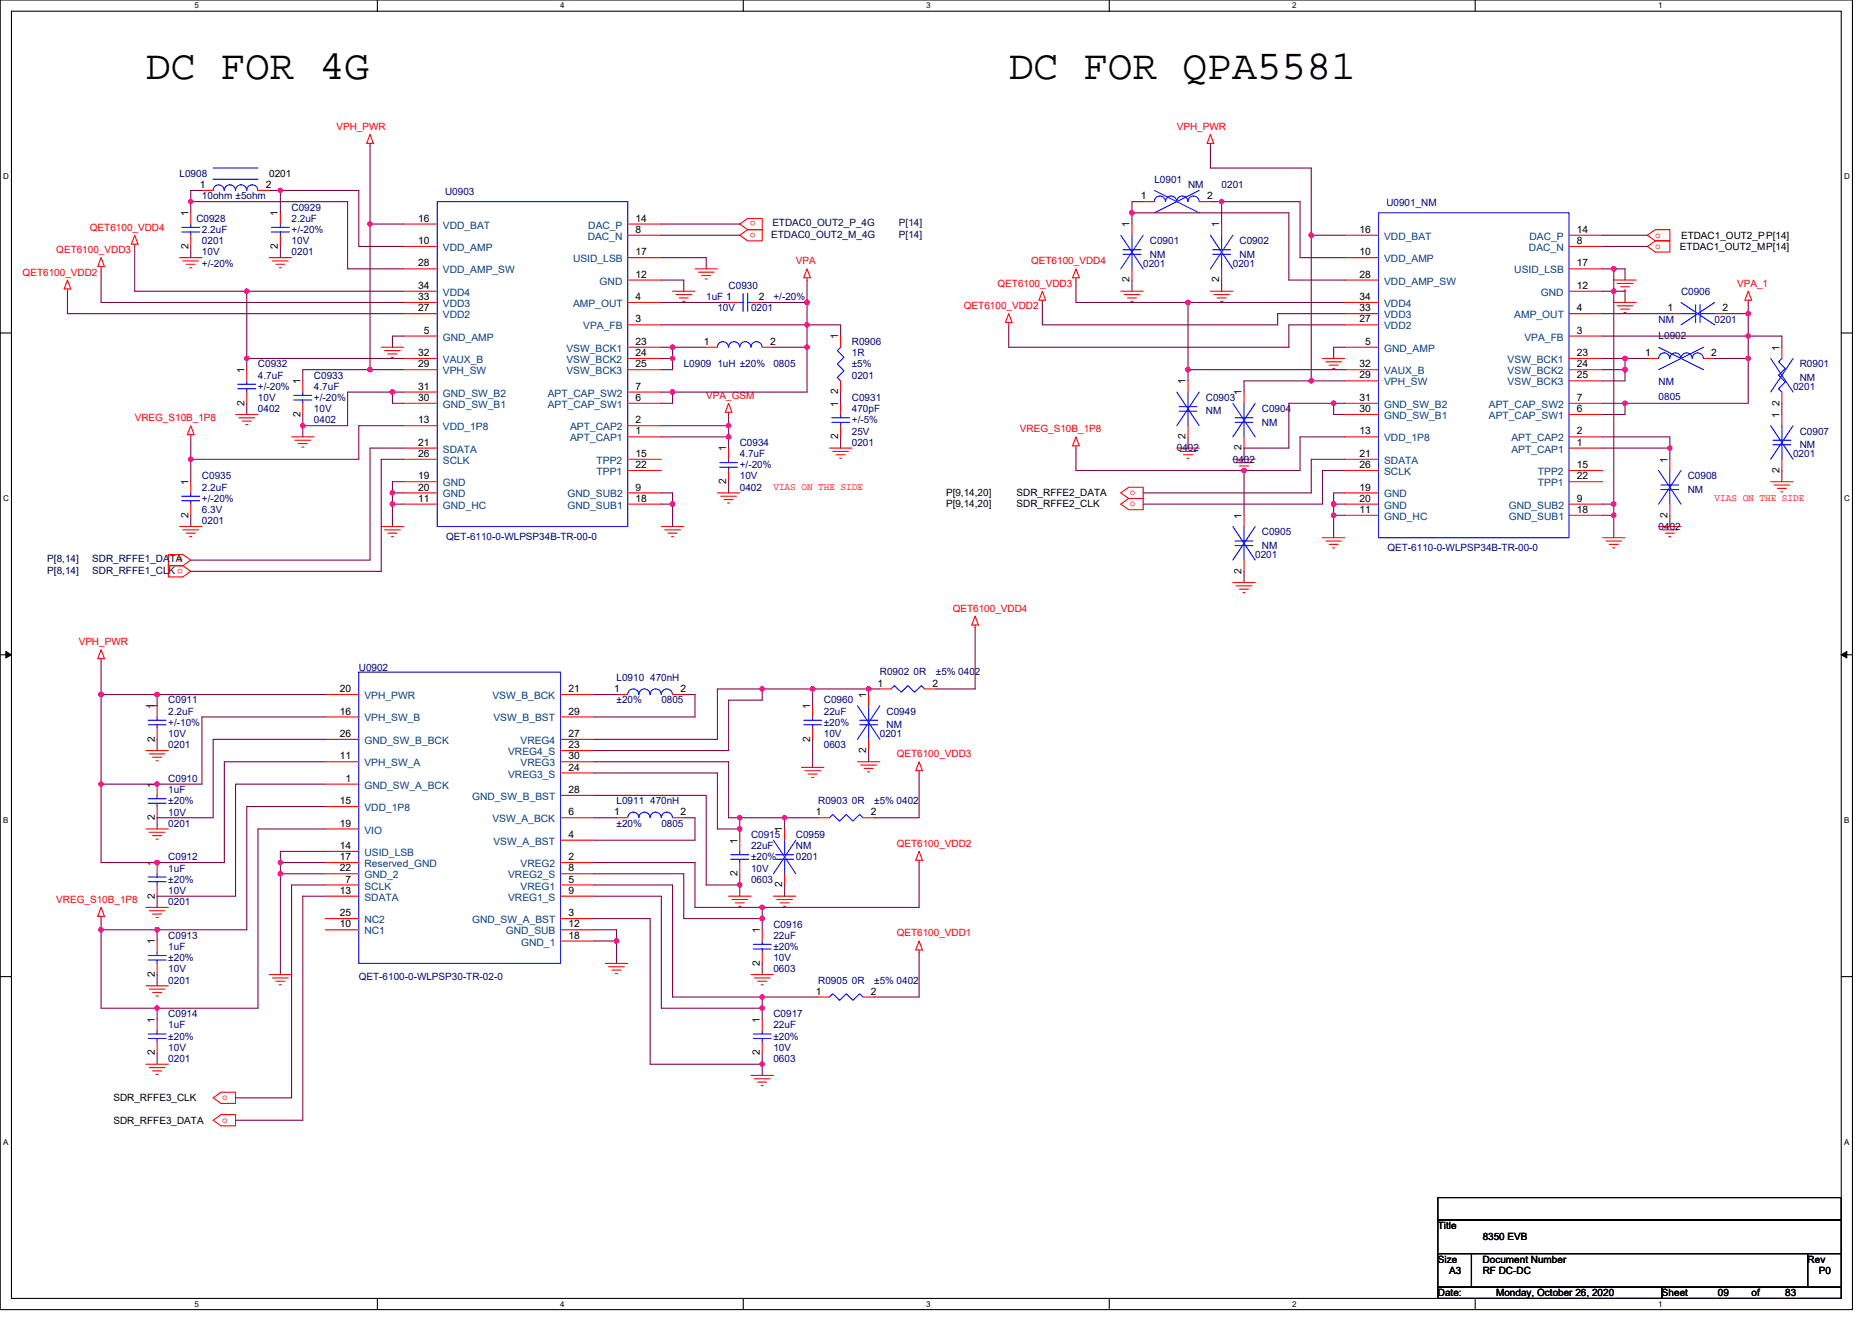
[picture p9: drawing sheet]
<svg xmlns="http://www.w3.org/2000/svg" width="297mm" height="210mm" viewBox="0 0 297 210" stroke-linecap="round" stroke-linejoin="round" font-family="sans-serif">
<path d="M0 0h293.9v207.9h-293.9zM1.8 1.8h290.4v204.3h-290.4z" fill="none" stroke="#000" stroke-width=".17"/>
<g fill="#fff">
<path d="M30.8 .2h.7v1.4h-.7z"/>
<path d="M30.8 206.3h.7v1.4h-.7z"/>
</g>
<path d="M59.9 0v1.8M59.9 206.1v1.8" fill="none" stroke="#000" stroke-width=".17"/>
<g fill="#fff">
<path d="M88.9 .2h.7v1.4h-.7z"/>
<path d="M88.9 206.3h.7v1.4h-.7z"/>
</g>
<path d="M117.9 0v1.8M117.9 206.1v1.8" fill="none" stroke="#000" stroke-width=".17"/>
<g fill="#fff">
<path d="M147 .2h.7v1.4h-.7z"/>
<path d="M147 206.3h.7v1.4h-.7z"/>
</g>
<path d="M176 0v1.8M176 206.1v1.8" fill="none" stroke="#000" stroke-width=".17"/>
<g fill="#fff">
<path d="M205 .2h.7v1.4h-.7z"/>
<path d="M205 206.3h.7v1.4h-.7z"/>
</g>
<path d="M234.1 0v1.8M234.1 206.1v1.8" fill="none" stroke="#000" stroke-width=".17"/>
<g fill="#fff">
<path d="M263.1 .2h.7v1.4h-.7z"/>
<path d="M263.1 206.3h.7v1.4h-.7z"/>
<path d="M.5 27.3h.9v1.4h-.9z"/>
<path d="M292.6 27.3h.9v1.4h-.9z"/>
<path d="M.5 78.4h.9v1.4h-.9z"/>
<path d="M292.6 78.4h.9v1.4h-.9z"/>
</g>
<path d="M0 52.9h1.8M292.2 52.9h1.7" fill="none" stroke="#000" stroke-width=".17"/>
<g fill="#fff">
<path d="M.5 129.5h.8v1.4h-.8z"/>
<path d="M292.6 129.5h.9v1.4h-.9z"/>
</g>
<path d="M0 103.9h1.8M292.2 103.9h1.7" fill="none" stroke="#000" stroke-width=".17"/>
<path d="M.9 103.4l.9 .5-.9 .5zM292.2 103.9l.8-.5v1z" fill="#000" stroke="#000" stroke-width=".16"/>
<g fill="#fff">
<path d="M.5 180.5h.8v1.4h-.8z"/>
<path d="M292.6 180.5h.9v1.4h-.9z"/>
</g>
<path d="M0 155h1.8M292.2 155h1.7M228.2 190.1h64v3.5h-64zM228.2 193.6h64v5.4h-64zM228.2 199h5.3v5.3h-5.3zM233.5 199h53.3v5.3h-53.3zM286.8 199h5.4v5.3h-5.4zM228.2 204.3h35.5v1.8h-35.5zM263.7 204.3h28.5v1.8h-28.5z" fill="none" stroke="#000" stroke-width=".17"/>
<g fill="none" stroke="#f00" stroke-width=".17">
<path d="M21.4 38.8v.3M21.4 37.3l.5 1.5h-1.1zM30.3 33.8v1.8M30.3 37.3v1.8M32 30.2h1.8M40.9 30.2h1.8M44.5 33.8v1.8M44.5 37.3v1.8M58.7 21.3l.5 1.5h-1zM58.7 22.8v.3M64 39.1h5.4M64 35.6h5.4"/>
<path d="M99.6 37.3h5.3M99.6 35.6h5.3M117.4 35.6l1.2-.9h2.3v1.7h-2.3zM117.4 37.3l1.2-.9h2.3v1.8h-2.3zM179.6 35.6v1.7M181.4 32h1.8M190.3 32h1.8M192.1 21.3l.5 1.5h-1.1zM192.1 22.8v.3M193.8 35.6v1.7M213.4 37.3h5.3M249 39.1h5.3"/>
<path d="M249 37.3h5.3M261.4 39.1l1.3-.9h2.3v1.8h-2.3zM261.4 37.3l1.3-.9h2.3v1.8h-2.3zM10.7 44.5l.5 1.4h-1zM10.7 45.9v.3M16 40.9l.6 1.4h-1.1zM16 42.3v.4M28.5 40.9h3.5M29 41.4h2.5M29.5 42h1.5M30.1 42.5h.3M39.2 58.7v1.8"/>
<path d="M42.7 40.9h3.6M43.2 41.4h2.5M43.8 42h1.4M44.3 42.5h.4M60.5 55.1h3.5M61 55.6h2.5M61.5 56.2h1.5M62.1 56.7h.3M64 53.3h5.4M64 58.7h5.4M64 56.9h5.4M64 42.7h5.4"/>
<path d="M64 49.8h5.4M64 48h5.4M64 46.2h5.4M99.6 48h5.3M99.6 51.6h5.3M99.6 55.1h5.3M99.6 56.9h5.3M99.6 58.7h5.3M99.6 40.9h5.3M99.6 44.4h5.3M106.7 46.2h3.6M107.2 46.8h2.5"/>
<path d="M107.8 47.3h1.4M108.3 47.8h.4M110.3 42.7h3.5M110.8 43.2h2.5M111.3 43.7h1.5M111.9 44.3h.3M112.1 55.1h1.7M115.6 48h1.8M119.2 48h1.7M120.9 55.1h1.8M128.1 42.7l.5 1.4h-1.1zM128.1 44.1v.4"/>
<path d="M133.4 53.3v1.8M160.1 49.8l.5 1.4h-1.1zM160.1 51.2v.4M165.4 46.2l.5 1.4h-1zM165.4 47.6v.4M170.7 42.7l.6 1.4h-1.1zM170.7 44.1v.4M177.8 46.2h3.6M178.4 46.8h2.5M178.9 47.3h1.4M179.4 47.8h.4M179.6 42.7v1.7"/>
<path d="M192.1 46.2h3.5M192.6 46.8h2.5M193.1 47.3h1.5M193.7 47.8h.3M193.8 42.7v1.7M209.8 56.9h3.6M210.4 57.4h2.5M210.9 58h1.4M211.5 58.5h.3M213.4 40.9h5.3M213.4 55.1h5.3M213.4 58.7h5.3"/>
<path d="M213.4 44.4h5.3M213.4 51.6h5.3M213.4 49.8h5.3M213.4 48h5.3M249 49.8h5.3M249 53.3h5.3M249 56.9h5.3M249 58.7h5.3M249 42.7h5.3M249 46.2h5.3M256.1 44.4h3.5M256.1 48h3.5"/>
<path d="M256.6 45h2.5M256.6 48.5h2.5M257.1 45.5h1.5M257.1 49.1h1.5M257.7 46.1h.3M257.7 49.6h.3M261.4 56.9h1.8M265 49.8h1.7M270.3 56.9h1.8M272.1 49.8h1.8M277.4 46.2l.5 1.4h-1zM277.4 47.6v.4"/>
<path d="M282.7 55.1v1.8M30.3 67.6l.5 1.4h-1.1zM30.3 69v.3M30.3 76.5v1.7M37.4 65.8h3.5M37.9 66.3h2.5M38.4 66.8h1.5M39 67.4h.3M39.2 62.2v1.8M46.3 69.3h3.5M46.8 69.9h2.5M47.3 70.4h1.5"/>
<path d="M47.9 71h.3M48 60.5v1.7M48 64v1.8M64 64h5.4M64 62.2h5.4M64 71.1h5.4M64 72.9h5.4M64 67.6h5.4M64 76.5h5.4M64 78.2h5.4M99.6 78.2h5.3M99.6 64h5.3"/>
<path d="M99.6 62.2h5.3M99.6 69.3h5.3M99.6 67.6h5.3M99.6 74.7h5.3M99.6 72.9h5.3M113.8 78.2h3.6M114.4 78.8h2.5M114.9 79.3h1.4M115.4 79.8h.4M115.6 64l.5 1.4h-1zM115.6 65.4v.4M115.6 71.1v1.8"/>
<path d="M115.6 74.7v1.8M131.6 71.1h3.6M132.1 71.6h2.5M132.7 72.2h1.4M133.2 72.7h.4M133.4 60.5v1.7M133.4 64v1.8M133.4 67.6v1.7M170.7 69.3l.6 1.5h-1.1zM170.7 70.8v.3M177.8 78.2l1.3-.9h2.3v1.8h-2.3zM186.7 71.1h3.6"/>
<path d="M187.3 71.6h2.5M187.8 72.2h1.4M188.3 72.7h.4M188.5 60.5v1.7M188.5 67.6v1.7M195.6 72.9h3.6M196.1 73.4h2.5M196.7 74h1.4M197.2 74.5h.4M197.4 62.2v1.8M197.4 69.3v1.8M213.4 60.5h5.3"/>
<path d="M213.4 65.8h5.3M213.4 64h5.3M213.4 72.9h5.3M213.4 74.7h5.3M213.4 69.3h5.3M213.4 78.2h5.3M249 60.5h5.3M249 65.8h5.3M249 64h5.3M249 71.1h5.3M249 69.3h5.3M249 76.5h5.3"/>
<path d="M249 74.7h5.3M265 72.9v1.8M281 76.5h3.5M281.5 77h2.5M282 77.5h1.5M282.6 78.1h.3M282.7 62.2v1.8M282.7 65.8v1.8M282.7 72.9v1.8M26.7 88h2.3l1.3 .9-1.3 .9h-2.3zM26.7 89.8h2.3l1.3 .9-1.3 .9h-2.3zM28.5 83.6h3.5"/>
<path d="M29 84.1h2.5M29.5 84.6h1.5M30.1 85.2h.3M30.3 80v1.8M60.5 83.6h3.5M61 84.1h2.5M61.5 84.6h1.5M62.1 85.2h.3M64 80h5.4M99.6 80h5.3M104.9 83.6h3.6M105.5 84.1h2.5"/>
<path d="M106 84.6h1.4M106.5 85.2h.4M154.7 97.8l.6 1.4h-1.1zM154.7 99.2v.4M177.8 80l1.3-.9h2.3v1.8h-2.3zM195.6 92.5h3.6M196.1 93h2.5M196.7 93.5h1.4M197.2 94.1h.4M197.4 81.8v1.8M197.4 88.9v1.8M209.8 85.3h3.6"/>
<path d="M210.4 85.9h2.5M210.9 86.4h1.4M211.5 87h.3M213.4 81.8h5.3M213.4 80h5.3M249 80h5.3M249 81.8h5.3M254.3 85.3h3.5M254.8 85.9h2.5M255.4 86.4h1.4M255.9 87h.3M263.2 83.6h3.5"/>
<path d="M263.7 84.1h2.5M264.2 84.6h1.5M264.8 85.2h.3M265 80v1.8M16 103.1l.6 1.4h-1.1zM16 104.5v.4M23.2 119.1h3.5M23.7 119.7h2.5M24.9 112v1.8M24.9 115.6v1.7M51.6 113.8h5.3M51.6 110.2h5.3"/>
<path d="M51.6 117.3h5.3M88.9 110.2h5.4M88.9 119.1h5.4M88.9 117.3h5.4M88.9 113.8h5.4M97.8 110.2h1.8M106.7 110.2h1.8M128.9 112v1.8M128.9 115.6v1.7M137.8 110.2v1.8M137.8 117.3v1.8M139.6 109.3h1.8"/>
<path d="M146.7 109.3h1.8M23.2 131.6h3.5M23.7 132.1h2.5M24.2 120.2h1.5M24.2 132.6h1.5M24.8 120.7h.3M24.8 133.2h.3M24.9 124.5v1.7M24.9 128v1.8M24.9 136.9v1.8M51.6 124.5h5.3M51.6 120.9h5.3"/>
<path d="M51.6 135.1h5.3M51.6 128h5.3M51.6 136.9h5.3M51.6 131.6h5.3M51.6 138.7h5.3M88.9 136.9h5.4M88.9 133.3h5.4M88.9 129.8h5.4M88.9 138.7h5.4M88.9 122.7h5.4M88.9 126.2h5.4M88.9 120.9h5.4"/>
<path d="M97.8 129.8h1.8M106.7 129.8h1.8M117.4 133.4v1.7M117.4 136.9v1.8M124.5 131.6v1.7M124.5 138.7v1.8M127.2 121.8h3.5M127.7 122.3h2.5M128.2 122.9h1.5M128.8 123.4h.3M129.8 129.8h1.8M136.1 120.9h3.5"/>
<path d="M136.6 121.4h2.5M136.9 129.8h1.8M137.1 122h1.5M137.7 122.5h.3M145.8 120.9l.6 1.4h-1.1zM145.8 122.3v.4M145.8 135.1l.6 1.4h-1.1zM145.8 136.5v.4M16 144l.6 1.4h-1.1zM16 145.4v.4M23.2 144h3.5M23.2 156.5h3.5"/>
<path d="M23.7 144.5h2.5M23.7 157h2.5M24.2 145.1h1.5M24.2 157.5h1.5M24.8 145.6h.3M24.8 158.1h.3M24.9 149.4v1.7M24.9 152.9v1.8M24.9 140.5v1.7M42.7 154.7h3.6M43.2 155.2h2.5M43.8 155.7h1.4"/>
<path d="M44.3 156.3h.4M51.6 140.5h5.3M51.6 147.6h5.3M51.6 142.2h5.3M51.6 145.8h5.3M88.9 145.8h5.4M88.9 140.5h5.4M88.9 142.2h5.4M88.9 147.6h5.4M88.9 149.4h5.4M96.1 152.9h3.5M96.6 153.4h2.5"/>
<path d="M97.1 154h1.4M97.7 154.5h.3M115.6 142.2h3.6M116.1 142.8h2.5M116.7 143.3h1.4M117.2 143.8h.4M119.2 154.7h3.5M119.7 155.2h2.5M120.2 155.7h1.5M120.8 156.3h.3M120.9 147.6v1.8M120.9 151.1v1.8"/>
<path d="M122.7 142.2h3.6M123.3 142.8h2.4M123.8 143.3h1.4M124.3 143.8h.4M129.8 158.2h1.8M136.9 158.2h1.8M145.8 149.4l.6 1.4h-1.1zM145.8 150.8v.3M23.2 168.9h3.5M23.7 169.4h2.5M24.2 170h1.5M24.8 170.5h.3"/>
<path d="M24.9 161.8v1.8M24.9 165.4v1.7M33.8 174.2l1.3-.8h2.3v1.7h-2.3zM33.8 177.8l1.3-.9h2.3v1.8h-2.3zM119.2 170.7h3.5M119.7 171.2h2.5M120.2 171.7h1.5M120.8 172.3h.3M120.9 161.8v1.8M120.9 165.4v1.7"/>
</g>
<g fill="none" stroke="#00f" stroke-width=".17">
<path d="M28.8 36.1h2.9M28.8 36.8h2.9M30.3 35.6v.5M30.3 36.8v.5M33.8 28.4h7.1M33.8 26.7h7.1M40.9 30.2a.89 .89 0 0 0-.9-.9 .89 .89 0 0 0-.9 .9 .89 .89 0 0 0-.9-.9 .89 .89 0 0 0-.8 .9 .89 .89 0 0 0-.9-.9 .89 .89 0 0 0-.9 .9 .88 .88 0 0 0-.9-.9 .88 .88 0 0 0-.9 .9M43.1 36.1h2.8M43.1 36.8h2.8M44.5 35.6v.5M44.5 36.8v.5M69.4 32h30.2v51.6h-30.2z"/>
<path d="M177.8 37.3l3.6 5.4M178.2 39.6h2.8M179.6 37.3v2.3M181.4 37.3l-3.6 5.4M183.2 32a.88 .88 0 0 1 .9-.9 .88 .88 0 0 1 .8 .9 .89 .89 0 0 1 .9-.9 .89 .89 0 0 1 .9 .9 .89 .89 0 0 1 .9-.9 .89 .89 0 0 1 .9 .9 .89 .89 0 0 1 .9-.9 .89 .89 0 0 1 .9 .9M183.2 30.2l7.1 3.6M190.3 30.2l-7.1 3.6M192.1 37.3l3.5 5.4M192.4 39.6h2.9M193.8 37.3v2.3M195.6 37.3l-3.5 5.4M218.7 33.8h30.3v51.5h-30.3z"/>
<path d="M117.4 48h.5M117.9 46.6v2.8M118.6 46.6v2.8M118.6 48h.6M119.1 55.1a.89 .89 0 0 0-.8-.9 .89 .89 0 0 0-.9 .9 .89 .89 0 0 0-.9-.9 .89 .89 0 0 0-.9 .9 .88 .88 0 0 0-.9-.9 .88 .88 0 0 0-.9 .9M120.9 55.1a.88 .88 0 0 0-.9-.9 .88 .88 0 0 0-.8 .9M133.4 55.1l-.5 .5 1 1.1-1 1.1 1 1-1 1.1 .5 .6M178.2 40.4h2.8M179.6 40.4v2.3M192.4 40.4h2.9M193.8 40.4v2.3M263.2 56.9a.88 .88 0 0 1 .9-.9 .88 .88 0 0 1 .8 .9 .89 .89 0 0 1 .9-.9 .89 .89 0 0 1 .9 .9 .89 .89 0 0 1 .9-.9 .89 .89 0 0 1 .9 .9"/>
<path d="M263.2 55.1l7.1 3.6M266.7 49.8h2.3M266.7 48l5.4 3.6M268.5 56.9a.88 .88 0 0 1 .9-.9 .88 .88 0 0 1 .9 .9M269 48.4v2.8M269.8 48.4v2.8M269.8 49.8h2.3M270.3 55.1l-7.1 3.6M272.1 48l-5.4 3.6M281 56.9l3.5 5.3M282.7 56.9l-.5 .5 1.1 1.1-1.1 1.1 1.1 1-1.1 1.1 .5 .5M284.5 56.9l-3.5 5.3"/>
<path d="M28.8 78.8h2.9M28.8 79.5h2.9M30.3 78.2v.6M30.3 79.5v.5M37.7 61h2.9M37.7 61.7h2.9M39.2 60.5v.5M39.2 61.7v.5M46.6 62.8h2.9M46.6 63.5h2.9M48 62.2v.6M48 63.5v.5"/>
<path d="M114.2 73.4h2.8M114.2 74.1h2.8M115.6 72.9v.5M115.6 74.1v.6M132 66.3h2.8M132 67h2.8M133.4 65.8v.5M133.4 67v.6M186.7 62.2l3.6 5.4M187.1 64.5h2.8M187.1 65.3h2.8M188.5 62.2v2.3"/>
<path d="M188.5 65.3v2.3M190.3 62.2l-3.6 5.4M195.6 64l3.6 5.3M196 66.3h2.8M196 67h2.8M197.4 64v2.3M197.4 67v2.3M199.2 64l-3.6 5.3M263.2 74.7l3.5 5.3M263.5 77h2.9M263.5 77.7h2.9M265 74.7v2.3"/>
<path d="M265 77.7v2.3M266.7 74.7l-3.5 5.3M281 67.6l3.5 5.3M281.3 69.9h2.9M281.3 70.6h2.9M282.7 67.6v2.3M282.7 70.6v2.3M284.5 67.6l-3.5 5.3M195.6 83.6l3.6 5.3M196 85.9h2.8M196 86.6h2.8M197.4 83.6v2.3"/>
<path d="M197.4 86.6v2.3M199.2 83.6l-3.6 5.3M23.5 114.3h2.8M23.5 115h2.8M24.9 113.8v.5M24.9 115v.6M56.9 106.7h32v46.2h-32zM99.6 110.2a.88 .88 0 0 1 .9-.9 .88 .88 0 0 1 .9 .9M101.4 110.2a.88 .88 0 0 1 .9-.9 .88 .88 0 0 1 .8 .9M103.2 110.2a.88 .88 0 0 1 .8-.9 .88 .88 0 0 1 .9 .9 .89 .89 0 0 1 .9-.9 .89 .89 0 0 1 .9 .9M127.5 114.3h2.9M127.5 115h2.9"/>
<path d="M128.9 113.8v.5M128.9 115v.6M136.1 112l3.5 5.3M136.4 114.3h2.9M136.4 115h2.9M137.8 112v2.3M137.8 115v2.3M139.6 112l-3.5 5.3M141.4 109.3l.5-.5 1.1 1.1 1.1-1.1 1 1.1 1.1-1.1 .5 .5M23.5 126.8h2.8M23.5 127.5h2.8M23.5 139.2h2.8"/>
<path d="M23.5 139.9h2.8M24.9 126.2v.6M24.9 127.5v.5M24.9 138.7v.5M24.9 139.9v.6M101.4 129.8a.88 .88 0 0 0-.9-.9 .88 .88 0 0 0-.9 .9M103.1 129.8a.88 .88 0 0 0-.8-.9 .88 .88 0 0 0-.9 .9M106.7 129.8a.89 .89 0 0 0-.9-.9 .89 .89 0 0 0-.9 .9 .88 .88 0 0 0-.9-.9 .88 .88 0 0 0-.8 .9M116 135.7h2.8M116 136.4h2.8M117.4 135.1v.6M117.4 136.4v.5"/>
<path d="M122.7 133.3l3.6 5.4M123.1 135.7h2.8M123.1 136.4h2.8M124.5 133.4v2.3M124.5 136.4v2.3M126.3 133.3l-3.6 5.4M131.6 129.8l.5-.5 1.1 1 1.1-1 1 1 1.1-1 .5 .5M23.5 151.7h2.8M23.5 152.4h2.8M24.9 151.1v.6M24.9 152.4v.5M119.5 149.9h2.9"/>
<path d="M119.5 150.6h2.9M120.9 149.4v.5M120.9 150.6v.5M131.6 158.2l.5-.5 1.1 1.1 1.1-1.1 1 1.1 1.1-1.1 .5 .5M23.5 164.1h2.8M23.5 164.8h2.8M24.9 163.6v.5M24.9 164.8v.6M119.5 164.1h2.9M119.5 164.8h2.9M120.9 163.6v.5M120.9 164.8v.6"/>
</g>
<g fill="none" stroke="#800040" stroke-width=".17">
<path d="M21.4 39.1v7.1h17.8M30.3 32v1.8M30.3 32h24.9v10.7h8.8M30.3 39.1v1.8M32 30.2h-1.7v1.8M42.7 30.2h1.8M44.5 30.2h12.4v8.9h7.1M44.5 30.2v3.6M44.5 39.1v1.8M58.7 23.1v12.5M58.7 35.6h5.3M58.7 35.6v23.1"/>
<path d="M104.9 35.6h12.5M104.9 37.3h12.5M179.6 33.8v1.8M179.6 33.8h24.9v10.6h8.9M181.4 32h-1.8v1.8M192.1 32h14.2v8.9h7.1M192.1 23.1v3.6h16v10.6M193.8 32v3.6M208.1 37.3h5.3M208.1 37.3v23.2M254.3 37.3h7.1M254.3 39.1h7.1"/>
<path d="M10.7 46.2v3.6h53.3M16 42.7v5.3h48M39.2 46.2h24.8M39.2 56.9h24.8M39.2 46.2v10.7M39.2 56.9v1.8M58.7 58.7h5.3M58.7 58.7h-10.7v1.8M64 53.3h-1.7v1.8M104.9 55.1h1.8M104.9 56.9h1.8M104.9 44.4h3.6v1.8"/>
<path d="M104.9 48h10.7M104.9 51.6h23.2M104.9 40.9h7.2v1.8M106.7 55.1v1.8M106.7 56.9v1.8h-1.8M106.7 55.1h5.4M120.9 48h7.2M122.7 55.1h5.4M128.1 51.6h5.3v1.7M128.1 44.5v3.5M128.1 48v3.6M128.1 51.6v3.5"/>
<path d="M128.1 55.1v7.1h-21.4M165.4 48v3.6h37.3v-1.8h10.7M170.7 44.5v3.5h17.8M179.6 44.4v1.8M188.5 48h24.9M188.5 48v10.7M188.5 58.7h24.9M188.5 58.7v1.8M193.8 44.4v1.8M213.4 51.6h-8.9v3.5h-44.4v-3.5M213.4 55.1h-1.8v1.8M254.3 42.7h1.8"/>
<path d="M254.3 46.2h1.8v33.8M254.3 49.8h10.7M254.3 56.9h3.5M254.3 58.7h3.5M254.3 53.3h23.1M256.1 42.7h1.7v1.7M256.1 42.7v3.5h1.7v1.8M257.8 56.9v1.8M257.8 58.7v1.8h-3.5M257.8 56.9h3.6M272.1 56.9h5.3M273.9 49.8h3.5"/>
<path d="M277.4 53.3h5.3v1.8M277.4 48v1.8M277.4 49.8v3.5M277.4 53.3v3.6M277.4 56.9v7.1h-19.6M30.3 69.3v3.6M30.3 72.9v3.6M39.2 64v1.8M48 65.8v1.8M48 67.6v1.7M62.3 62.2h1.7M62.3 78.2h1.7"/>
<path d="M62.3 62.2h-7.1v5.4h-7.2M62.3 62.2v1.8h1.7M62.3 78.2v1.8M64 67.6h-7.1v5.3h-26.6M64 71.1h-5.3v17.8h-28.4M64 72.9h-3.5v17.8h-30.2M64 76.5h-1.7v1.7M104.9 62.2h1.8M104.9 78.2h1.8v1.8M104.9 67.6h10.7M104.9 69.3h10.7M106.7 62.2v1.8h-1.8"/>
<path d="M115.6 65.8v1.8M115.6 67.6v1.7M115.6 69.3v1.8M115.6 76.5v1.7M133.4 69.3v1.8M133.4 62.2v1.8M170.7 71.1v3.6h26.7M188.5 69.3v1.8M197.4 74.7v7.1M208.1 60.5h5.3M208.1 60.5h-10.7v1.7M211.6 64h-7.1v7.1h-7.1v1.8"/>
<path d="M211.6 64v1.8h1.8M211.6 64h1.8M213.4 74.7h-3.6v5.3h-28.4M213.4 78.2h-1.8v1.8M213.4 69.3h-7.1v5.4h-8.9M213.4 72.9h-5.3v5.3h-26.7M254.3 69.3h10.7v1.8M254.3 71.1h10.7M254.3 64h3.5M257.8 64v1.8h-3.5M265 71.1v1.8M282.7 64v1.8"/>
<path d="M282.7 74.7v1.8M30.3 81.8v1.8M62.3 80h1.7M62.3 80v3.6M104.9 80h1.8M106.7 80v3.6M154.7 99.6v9.7h-6.2M197.4 90.7v1.8M211.6 80v1.8M211.6 81.8v3.5M211.6 80h1.8M211.6 81.8h1.8"/>
<path d="M254.3 80h1.8M254.3 81.8h1.8M256.1 81.8v3.5M256.1 80v1.8M265 81.8v1.8M16 110.2h8.9M16 104.9v5.3M16 110.2v14.3M24.9 110.2h26.7M24.9 110.2v1.8h-1.7M24.9 117.3v1.8M51.6 113.8h-19.6v10.7h-16"/>
<path d="M51.6 117.3h-17.8v12.5h-8.9v1.8M94.3 110.2h3.5M108.5 110.2h1.8v3.6h-16M120.9 109.3h-7.1v8h-19.5M128.9 109.3v2.7M128.9 109.3h8.9M128.9 117.3v4.5M128.9 109.3h-8v1.8h-5.3v8h-21.3M137.8 109.3v.9M137.8 119.1v1.8M137.8 109.3h1.8M44.5 136.9h7.1"/>
<path d="M44.5 138.7h7.1M44.5 136.9v1.8M44.5 138.7v16M51.6 120.9h-16v16h-19.6v-12.4M51.6 124.5h-14.2v17.7h-12.5v1.8M51.6 128h-12.4v19.6h-14.3M51.6 131.6h-10.7v28.4h-16M51.6 135.1h-7.1v1.8M94.3 122.7h19.5v8.9h3.6M94.3 138.7h14.2v7.1h12.4M94.3 120.9h21.3v8.9h1.8M94.3 136.9h16v7.1h10.6"/>
<path d="M94.3 129.8h3.5M94.3 126.2h17.8v14.3h5.3M108.5 129.8h1.8v3.5h-16M117.4 129.8v1.8M117.4 129.8h7.1M117.4 131.6v1.7M117.4 138.7v1.8M124.5 129.8v1.8M124.5 129.8h5.3M145.8 122.7v7.1h-7.1M145.8 136.9v7.1h-24.9M16 147.6h8.9"/>
<path d="M16 145.8v1.8M16 147.6v12.4h8.9M24.9 147.6v1.8M24.9 154.7v1.8M51.6 140.5h-5.3v33.7h-8.9M51.6 142.2h-3.6v35.6h-10.6M94.3 140.5h12.4v17.7h14.2M94.3 145.8h8.9v23.1h17.7M94.3 147.6h3.5v1.8M94.3 149.4h3.5M94.3 142.2h10.6v17.8h16M97.8 149.4v3.5"/>
<path d="M117.4 140.5v1.7M120.9 144v1.8M120.9 145.8v1.8M120.9 152.9v1.8M120.9 158.2v1.8M120.9 158.2h8.9M124.5 140.5v1.7M145.8 151.1v7.1h-7.1M24.9 160v1.8M24.9 167.1v1.8M120.9 160v1.8M120.9 167.1v1.8"/>
<path d="M120.9 168.9v1.8"/>
</g>
<g fill="#f0f" stroke="#f0f" stroke-width=".17">
<circle cx="193.8" cy="32" r=".35"/>
<circle cx="179.6" cy="33.8" r=".35"/>
<circle cx="208.1" cy="60.4" r=".35"/>
<circle cx="208.1" cy="37.3" r=".35"/>
<circle cx="256.1" cy="42.7" r=".35"/>
<circle cx="188.5" cy="58.7" r=".35"/>
<circle cx="188.5" cy="48" r=".35"/>
<circle cx="277.4" cy="56.9" r=".35"/>
<circle cx="277.4" cy="53.3" r=".35"/>
<circle cx="257.8" cy="56.9" r=".35"/>
<circle cx="257.8" cy="58.7" r=".35"/>
<circle cx="211.6" cy="64" r=".35"/>
<circle cx="257.8" cy="64" r=".35"/>
<circle cx="264.9" cy="71.1" r=".35"/>
<circle cx="197.4" cy="74.7" r=".35"/>
<circle cx="211.6" cy="80" r=".35"/>
<circle cx="211.6" cy="81.8" r=".35"/>
<circle cx="256.1" cy="81.8" r=".35"/>
<circle cx="44.5" cy="30.2" r=".35"/>
<circle cx="30.3" cy="32" r=".35"/>
<circle cx="58.7" cy="58.7" r=".35"/>
<circle cx="58.7" cy="35.5" r=".35"/>
<circle cx="39.1" cy="56.9" r=".35"/>
<circle cx="39.1" cy="46.2" r=".35"/>
<circle cx="128" cy="48" r=".35"/>
<circle cx="128" cy="55.1" r=".35"/>
<circle cx="128" cy="51.5" r=".35"/>
<circle cx="106.7" cy="55.1" r=".35"/>
<circle cx="106.7" cy="56.9" r=".35"/>
<circle cx="62.3" cy="62.2" r=".35"/>
<circle cx="106.7" cy="62.2" r=".35"/>
<circle cx="48" cy="67.6" r=".35"/>
<circle cx="115.6" cy="67.6" r=".35"/>
<circle cx="115.6" cy="69.3" r=".35"/>
<circle cx="30.3" cy="72.9" r=".35"/>
<circle cx="62.3" cy="80" r=".35"/>
<circle cx="62.3" cy="78.2" r=".35"/>
<circle cx="106.7" cy="80" r=".35"/>
<circle cx="16" cy="110.2" r=".35"/>
<circle cx="24.9" cy="110.2" r=".35"/>
<circle cx="120.9" cy="109.3" r=".35"/>
<circle cx="16" cy="124.4" r=".35"/>
<circle cx="24.9" cy="124.4" r=".35"/>
<circle cx="117.4" cy="131.6" r=".35"/>
<circle cx="117.4" cy="129.8" r=".35"/>
<circle cx="44.5" cy="136.9" r=".35"/>
<circle cx="24.9" cy="136.9" r=".35"/>
<circle cx="44.5" cy="138.7" r=".35"/>
<circle cx="117.4" cy="140.4" r=".35"/>
<circle cx="120.9" cy="144" r=".35"/>
<circle cx="120.9" cy="145.8" r=".35"/>
<circle cx="16" cy="147.6" r=".35"/>
<circle cx="24.9" cy="147.6" r=".35"/>
<circle cx="97.8" cy="149.3" r=".35"/>
<circle cx="120.9" cy="158.2" r=".35"/>
<circle cx="120.9" cy="160" r=".35"/>
<circle cx="24.9" cy="160" r=".35"/>
<circle cx="120.9" cy="168.9" r=".35"/>
<circle cx="256.1" cy="80" r=".35"/>
<circle cx="256.1" cy="46.2" r=".35"/>
<circle cx="124.5" cy="129.8" r=".35"/>
<circle cx="128.9" cy="109.3" r=".35"/>
<circle cx="137.8" cy="109.3" r=".35"/>
<circle cx="277.4" cy="49.8" r=".35"/>
</g>
<g font-size="6.6">
<text x="23.2" y="12.6">DC FOR 4G</text>
<text x="160.1" y="12.6">DC FOR QPA5581</text>
</g>
<g font-size="1.6" fill="#f00">
<text x="53.4" y="20.6">VPH_PWR</text>
<text x="186.7" y="20.6">VPH_PWR</text>
<text x="119.9" y="35.1" transform="rotate(180 119.9 35.1)">o</text>
<text x="8.9" y="40.2">QET6100_VDD3</text>
<text x="14.3" y="36.6">QET6100_VDD4</text>
<text x="119.9" y="36.9" transform="rotate(180 119.9 36.9)">o</text>
<text x="126.3" y="42">VPA</text>
<text x="163.6" y="42">QET6100_VDD4</text>
<text x="262.7" y="37.7">o</text>
<text x="262.7" y="39.5">o</text>
<text x="3.6" y="43.7">QET6100_VDD2</text>
<text x="158.3" y="45.5">QET6100_VDD3</text>
<text x="275.6" y="45.5">VPA_1</text>
<text x="152.9" y="49.1">QET6100_VDD2</text>
<text x="112.1" y="63.3">VPA_GSM</text>
<text x="21.4" y="66.8">VREG_S10B_1P8</text>
<text x="161.8" y="68.6">VREG_S10B_1P8</text>
<text x="122.7" y="77.7">VIAS ON THE SIDE</text>
<text x="179.3" y="78.6">o</text>
<text x="179.3" y="80.4">o</text>
<text x="272.1" y="79.5">VIAS ON THE SIDE</text>
<text x="29" y="88.5" transform="rotate(180 29 88.5)">o</text>
<text x="29" y="90.3" transform="rotate(180 29 90.3)">o</text>
<text x="151.2" y="97.1">QET6100_VDD4</text>
<text x="12.5" y="102.4">VPH_PWR</text>
<text x="142.3" y="120.2">QET6100_VDD3</text>
<text x="142.3" y="134.4">QET6100_VDD2</text>
<text x="8.9" y="143.3">VREG_S10B_1P8</text>
<text x="142.3" y="148.6">QET6100_VDD1</text>
<text x="35.2" y="174.6">o</text>
<text x="35.2" y="178.2">o</text>
</g>
<g font-size="1.6" fill="#000080">
<text x="28.5" y="28.1">L0908</text>
<text x="183.2" y="29">L0901</text>
<text x="188.5" y="29.9">NM</text>
<text x="193.8" y="29.9">0201</text>
<text x="31.2" y="35.2">C0928</text>
<text x="32" y="31.6">10ohm ±5ohm</text>
<text x="46.3" y="33.4">C0929</text>
<text x="46.3" y="35.2">2.2uF</text>
<text x="70.6" y="30.9">U0903</text>
<text x="220" y="32.7">U0901_NM</text>
<text x="32" y="37">2.2uF</text>
<text x="32" y="38.8">0201</text>
<text x="32" y="40.5">10V</text>
<text x="46.3" y="40.5">0201</text>
<text x="46.3" y="38.8">10V</text>
<text x="46.3" y="37">+/-20%</text>
<text x="182.5" y="38.8">C0901</text>
<text x="182.5" y="40.9">NM</text>
<text x="196.7" y="38.8">C0902</text>
<text x="196.7" y="40.9">NM</text>
<text x="32" y="42.3">+/-20%</text>
<text x="112.1" y="47.6">1uF 1</text>
<text x="115.6" y="45.9">C0930</text>
<text x="122.7" y="47.6">+/-20%</text>
<text x="181.4" y="42.3">0201</text>
<text x="195.6" y="42.3">0201</text>
<text x="266.7" y="46.8">C0906</text>
<text x="113.8" y="49.4">10V</text>
<text x="119.2" y="49.4">0201</text>
<text x="263.2" y="53.9">L0902</text>
<text x="263.2" y="51.2">NM</text>
<text x="272.1" y="51.2">0201</text>
<text x="40.9" y="58.3">C0932</text>
<text x="108.5" y="58.3">L0909 1uH ±20%</text>
<text x="122.7" y="58.3">0805</text>
<text x="135.2" y="54.8">R0906</text>
<text x="135.2" y="56.5">1R</text>
<text x="135.2" y="58.3">±5%</text>
<text x="285.6" y="58.3">R0901</text>
<text x="40.9" y="60.1">4.7uF</text>
<text x="40.9" y="65.4">0402</text>
<text x="40.9" y="63.6">10V</text>
<text x="40.9" y="61.9">+/-20%</text>
<text x="49.8" y="60.1">C0933</text>
<text x="49.8" y="61.9">4.7uF</text>
<text x="49.8" y="65.4">10V</text>
<text x="49.8" y="63.6">+/-20%</text>
<text x="135.2" y="60.1">0201</text>
<text x="135.2" y="63.6">C0931</text>
<text x="135.2" y="65.4">470pF</text>
<text x="191.3" y="63.6">C0903</text>
<text x="191.3" y="65.8">NM</text>
<text x="200.2" y="65.4">C0904</text>
<text x="263.2" y="61.2">NM</text>
<text x="263.2" y="63.5">0805</text>
<text x="284.5" y="61.9">0201</text>
<text x="285.6" y="60.5">NM</text>
<text x="49.8" y="67.2">0402</text>
<text x="117.4" y="70.8">C0934</text>
<text x="135.2" y="70.8">0201</text>
<text x="135.2" y="69">25V</text>
<text x="135.2" y="67.2">+/-5%</text>
<text x="186.7" y="71.6">0402</text>
<text x="200.2" y="67.6">NM</text>
<text x="285.6" y="69">C0907</text>
<text x="285.6" y="71.1">NM</text>
<text x="32" y="76.1">C0935</text>
<text x="32" y="77.9">2.2uF</text>
<text x="117.4" y="72.5">4.7uF</text>
<text x="117.4" y="77.9">0402</text>
<text x="117.4" y="76.1">10V</text>
<text x="117.4" y="74.3">+/-20%</text>
<text x="195.6" y="73.4">0402</text>
<text x="267.8" y="76.1">C0908</text>
<text x="284.5" y="72.5">0201</text>
<text x="32" y="83.2">0201</text>
<text x="32" y="81.4">6.3V</text>
<text x="32" y="79.7">+/-20%</text>
<text x="267.8" y="78.2">NM</text>
<text x="70.8" y="85.7">QET-6110-0-WLPSP34B-TR-00-0</text>
<text x="199.2" y="88.5">0201</text>
<text x="200.2" y="85">C0905</text>
<text x="200.2" y="87.1">NM</text>
<text x="220.2" y="87.5">QET-6110-0-WLPSP34B-TR-00-0</text>
<text x="263.2" y="84.1">0402</text>
<text x="56.9" y="106.5">U0902</text>
<text x="139.6" y="107.2">R0902 0R</text>
<text x="148.5" y="107.2">±5% 0402</text>
<text x="26.7" y="111.7">C0911</text>
<text x="26.7" y="113.4">2.2uF</text>
<text x="97.8" y="108.1">L0910 470nH</text>
<text x="97.8" y="111.7">±20%</text>
<text x="104.9" y="111.7">0805</text>
<text x="130.7" y="111.7">C0960</text>
<text x="130.7" y="113.4">22uF</text>
<text x="140.7" y="113.4">C0949</text>
<text x="26.7" y="118.8">0201</text>
<text x="26.7" y="117">10V</text>
<text x="26.7" y="115.2">+/-10%</text>
<text x="130.7" y="118.8">0603</text>
<text x="130.7" y="117">10V</text>
<text x="130.7" y="115.2">±20%</text>
<text x="139.6" y="117">0201</text>
<text x="140.7" y="115.6">NM</text>
<text x="26.7" y="124.1">C0910</text>
<text x="26.7" y="125.9">1uF</text>
<text x="26.7" y="131.2">0201</text>
<text x="26.7" y="129.4">10V</text>
<text x="26.7" y="127.7">±20%</text>
<text x="97.8" y="127.7">L0911 470nH</text>
<text x="97.8" y="131.2">±20%</text>
<text x="104.9" y="131.2">0805</text>
<text x="129.8" y="127.7">R0903 0R</text>
<text x="138.7" y="127.7">±5% 0402</text>
<text x="26.7" y="136.5">C0912</text>
<text x="119.2" y="133">C0915</text>
<text x="119.2" y="134.8">22uF</text>
<text x="119.2" y="136.5">±20%</text>
<text x="126.3" y="133">C0959</text>
<text x="126.3" y="134.8">NM</text>
<text x="126.3" y="136.5">0201</text>
<text x="26.7" y="138.3">1uF</text>
<text x="26.7" y="143.7">0201</text>
<text x="26.7" y="141.9">10V</text>
<text x="26.7" y="140.1">±20%</text>
<text x="119.2" y="140.1">0603</text>
<text x="119.2" y="138.3">10V</text>
<text x="26.7" y="149">C0913</text>
<text x="122.7" y="147.2">C0916</text>
<text x="122.7" y="149">22uF</text>
<text x="26.7" y="150.8">1uF</text>
<text x="26.7" y="154.3">10V</text>
<text x="26.7" y="152.5">±20%</text>
<text x="56.9" y="155.6">QET-6100-0-WLPSP30-TR-02-0</text>
<text x="122.7" y="154.3">0603</text>
<text x="122.7" y="152.5">10V</text>
<text x="122.7" y="150.8">±20%</text>
<text x="26.7" y="161.4">C0914</text>
<text x="26.7" y="156.1">0201</text>
<text x="122.7" y="161.4">C0917</text>
<text x="129.8" y="156.1">R0905 0R</text>
<text x="138.7" y="156.1">±5% 0402</text>
<text x="26.7" y="163.2">1uF</text>
<text x="26.7" y="166.8">10V</text>
<text x="26.7" y="165">±20%</text>
<text x="122.7" y="163.2">22uF</text>
<text x="122.7" y="166.8">10V</text>
<text x="122.7" y="165">±20%</text>
<text x="26.7" y="168.6">0201</text>
<text x="122.7" y="168.6">0603</text>
</g>
<g font-size="1.6">
<text x="31.7" y="29.8">1</text>
<text x="42.2" y="29.8">2</text>
<text x="42.7" y="28.1">0201</text>
<text x="29.9" y="34.3" transform="rotate(-90 29.9 34.3)">1</text>
<text x="44.1" y="34.3" transform="rotate(-90 44.1 34.3)">1</text>
<text x="66.4" y="35.2">16</text>
<text x="100.9" y="35.2">14</text>
<text x="181" y="31.6">1</text>
<text x="191.5" y="31.6">2</text>
<text x="29.9" y="39.5" transform="rotate(-90 29.9 39.5)">2</text>
<text x="44.1" y="39.5" transform="rotate(-90 44.1 39.5)">2</text>
<text x="66.4" y="38.7">10</text>
<text x="100.9" y="40.5">17</text>
<text x="100.9" y="37">8</text>
<text x="179.2" y="36.1" transform="rotate(-90 179.2 36.1)">1</text>
<text x="193.5" y="36.1" transform="rotate(-90 193.5 36.1)">1</text>
<text x="215.7" y="40.5">10</text>
<text x="215.7" y="37">16</text>
<text x="250.2" y="37">14</text>
<text x="250.2" y="38.7">8</text>
<text x="266.6" y="39.6">ETDAC1_OUT2_MP[14]</text>
<text x="266.7" y="37.9">ETDAC1_OUT2_PP[14]</text>
<text x="66.4" y="42.3">28</text>
<text x="66.4" y="47.6">33</text>
<text x="66.4" y="45.8">34</text>
<text x="100.9" y="44.1">12</text>
<text x="100.9" y="47.6">4</text>
<text x="120.4" y="47.6">2</text>
<text x="179.2" y="44.8" transform="rotate(-90 179.2 44.8)">2</text>
<text x="193.5" y="44.8" transform="rotate(-90 193.5 44.8)">2</text>
<text x="215.7" y="44.1">28</text>
<text x="215.7" y="47.6">34</text>
<text x="250.2" y="45.8">12</text>
<text x="250.2" y="42.3">17</text>
<text x="66.4" y="49.4">27</text>
<text x="67.2" y="53">5</text>
<text x="100.9" y="51.2">3</text>
<text x="133" y="53.9" transform="rotate(-90 133 53.9)">1</text>
<text x="215.7" y="51.2">27</text>
<text x="215.7" y="49.4">33</text>
<text x="250.2" y="53">3</text>
<text x="250.2" y="49.4">4</text>
<text x="264.6" y="49.4">1</text>
<text x="273.3" y="49.4">2</text>
<text x="38.8" y="59.2" transform="rotate(-90 38.8 59.2)">1</text>
<text x="66.4" y="58.3">29</text>
<text x="66.4" y="56.5">32</text>
<text x="100.9" y="54.7">23</text>
<text x="100.9" y="56.5">24</text>
<text x="100.9" y="58.3">25</text>
<text x="111.7" y="54.7">1</text>
<text x="122.2" y="54.7">2</text>
<text x="215.7" y="58.3">32</text>
<text x="216.6" y="54.7">5</text>
<text x="250.2" y="56.5">23</text>
<text x="250.2" y="58.3">24</text>
<text x="261" y="56.5">1</text>
<text x="271.5" y="56.5">2</text>
<text x="282.4" y="55.6" transform="rotate(-90 282.4 55.6)">1</text>
<text x="38.8" y="64.4" transform="rotate(-90 38.8 64.4)">2</text>
<text x="47.7" y="61" transform="rotate(-90 47.7 61)">1</text>
<text x="66.4" y="63.6">30</text>
<text x="66.4" y="61.8">31</text>
<text x="100.9" y="63.6">6</text>
<text x="100.9" y="61.8">7</text>
<text x="133" y="64.5" transform="rotate(-90 133 64.5)">1</text>
<text x="133" y="62.6" transform="rotate(-90 133 62.6)">2</text>
<text x="188.1" y="61" transform="rotate(-90 188.1 61)">1</text>
<text x="197" y="62.8" transform="rotate(-90 197 62.8)">1</text>
<text x="215.7" y="60.1">29</text>
<text x="215.7" y="65.4">30</text>
<text x="215.7" y="63.6">31</text>
<text x="250.2" y="60.1">25</text>
<text x="250.2" y="65.4">6</text>
<text x="250.2" y="63.6">7</text>
<text x="282.4" y="64.4" transform="rotate(-90 282.4 64.4)">2</text>
<text x="47.7" y="66.2" transform="rotate(-90 47.7 66.2)">2</text>
<text x="66.4" y="70.7">21</text>
<text x="66.4" y="67.2">13</text>
<text x="100.9" y="69">1</text>
<text x="100.9" y="67.2">2</text>
<text x="115.2" y="71.6" transform="rotate(-90 115.2 71.6)">1</text>
<text x="133" y="69.7" transform="rotate(-90 133 69.7)">2</text>
<text x="188.1" y="69.7" transform="rotate(-90 188.1 69.7)">2</text>
<text x="197" y="71.5" transform="rotate(-90 197 71.5)">2</text>
<text x="215.7" y="69">13</text>
<text x="250.2" y="70.7">1</text>
<text x="250.2" y="69">2</text>
<text x="282.4" y="66.3" transform="rotate(-90 282.4 66.3)">1</text>
<text x="29.9" y="77" transform="rotate(-90 29.9 77)">1</text>
<text x="66.4" y="72.5">26</text>
<text x="66.4" y="76.1">19</text>
<text x="66.4" y="77.9">20</text>
<text x="100.9" y="77.9">9</text>
<text x="100.9" y="74.3">22</text>
<text x="100.9" y="72.5">15</text>
<text x="115.2" y="76.8" transform="rotate(-90 115.2 76.8)">2</text>
<text x="215.7" y="72.5">21</text>
<text x="215.7" y="74.3">26</text>
<text x="215.7" y="77.9">19</text>
<text x="250.2" y="76.1">22</text>
<text x="250.2" y="74.3">15</text>
<text x="264.6" y="73.4" transform="rotate(-90 264.6 73.4)">1</text>
<text x="282.4" y="75.1" transform="rotate(-90 282.4 75.1)">2</text>
<text x="29.9" y="82.2" transform="rotate(-90 29.9 82.2)">2</text>
<text x="66.4" y="79.6">11</text>
<text x="100.9" y="79.6">18</text>
<text x="150.1" y="78.8">P[9,14,20]</text>
<text x="150.1" y="80.5">P[9,14,20]</text>
<text x="161.3" y="78.8">SDR_RFFE2_DATA</text>
<text x="161.3" y="80.5">SDR_RFFE2_CLK</text>
<text x="197" y="82.3" transform="rotate(-90 197 82.3)">1</text>
<text x="215.7" y="81.4">11</text>
<text x="215.7" y="79.6">20</text>
<text x="250.2" y="79.6">9</text>
<text x="250.2" y="81.4">18</text>
<text x="264.6" y="82.2" transform="rotate(-90 264.6 82.2)">2</text>
<text x="197" y="91.1" transform="rotate(-90 197 91.1)">2</text>
<text x="24.5" y="112.5" transform="rotate(-90 24.5 112.5)">1</text>
<text x="53.9" y="113.4">16</text>
<text x="53.9" y="109.9">20</text>
<text x="90.2" y="113.4">29</text>
<text x="90.2" y="109.9">21</text>
<text x="97.5" y="109.9">1</text>
<text x="108" y="109.9">2</text>
<text x="128.6" y="112.5" transform="rotate(-90 128.6 112.5)">1</text>
<text x="137.5" y="110.8" transform="rotate(-90 137.5 110.8)">1</text>
<text x="139.3" y="109">1</text>
<text x="148" y="109">2</text>
<text x="24.5" y="117.7" transform="rotate(-90 24.5 117.7)">2</text>
<text x="53.9" y="117">26</text>
<text x="90.2" y="118.7">23</text>
<text x="90.2" y="117">27</text>
<text x="128.6" y="117.7" transform="rotate(-90 128.6 117.7)">2</text>
<text x="137.5" y="119.5" transform="rotate(-90 137.5 119.5)">2</text>
<text x="24.5" y="125" transform="rotate(-90 24.5 125)">1</text>
<text x="53.9" y="120.5">11</text>
<text x="54.8" y="124.1">1</text>
<text x="90.2" y="122.3">24</text>
<text x="90.2" y="120.5">30</text>
<text x="90.2" y="125.9">28</text>
<text x="24.5" y="130.2" transform="rotate(-90 24.5 130.2)">2</text>
<text x="53.9" y="127.6">15</text>
<text x="53.9" y="131.2">19</text>
<text x="90.2" y="129.4">6</text>
<text x="97.5" y="129.4">1</text>
<text x="108" y="129.4">2</text>
<text x="129.5" y="129.4">1</text>
<text x="138.2" y="129.4">2</text>
<text x="24.5" y="137.4" transform="rotate(-90 24.5 137.4)">1</text>
<text x="53.9" y="134.7">14</text>
<text x="53.9" y="136.5">17</text>
<text x="90.2" y="133">4</text>
<text x="90.2" y="136.5">2</text>
<text x="117" y="133.9" transform="rotate(-90 117 133.9)">1</text>
<text x="124.1" y="132.1" transform="rotate(-90 124.1 132.1)">1</text>
<text x="24.5" y="142.6" transform="rotate(-90 24.5 142.6)">2</text>
<text x="53.9" y="141.9">13</text>
<text x="53.9" y="138.3">22</text>
<text x="54.8" y="140.1">7</text>
<text x="90.2" y="138.3">8</text>
<text x="90.2" y="141.9">9</text>
<text x="90.2" y="140.1">5</text>
<text x="117" y="139.1" transform="rotate(-90 117 139.1)">2</text>
<text x="124.1" y="140.8" transform="rotate(-90 124.1 140.8)">2</text>
<text x="24.5" y="149.9" transform="rotate(-90 24.5 149.9)">1</text>
<text x="53.9" y="147.2">10</text>
<text x="53.9" y="145.4">25</text>
<text x="90.2" y="147.2">12</text>
<text x="90.2" y="149">18</text>
<text x="90.2" y="145.4">3</text>
<text x="120.6" y="148.1" transform="rotate(-90 120.6 148.1)">1</text>
<text x="24.5" y="155.1" transform="rotate(-90 24.5 155.1)">2</text>
<text x="120.6" y="153.3" transform="rotate(-90 120.6 153.3)">2</text>
<text x="129.5" y="157.9">1</text>
<text x="138.2" y="157.9">2</text>
<text x="24.5" y="167.5" transform="rotate(-90 24.5 167.5)">2</text>
<text x="24.5" y="162.3" transform="rotate(-90 24.5 162.3)">1</text>
<text x="120.6" y="167.5" transform="rotate(-90 120.6 167.5)">2</text>
<text x="120.6" y="162.3" transform="rotate(-90 120.6 162.3)">1</text>
<text x="18" y="174.8">SDR_RFFE3_CLK</text>
<text x="18" y="178.3">SDR_RFFE3_DATA</text>
<text x="228.1" y="195.1">Title</text>
<text x="235.3" y="196.8">8350 EVB</text>
<text x="228.1" y="200.4">Size</text>
<text x="229.9" y="202.2">A3</text>
<text x="235.3" y="200.4">Document Number</text>
<text x="235.3" y="202.2">RF DC-DC</text>
<text x="286.8" y="200.4">Rev</text>
<text x="288.6" y="202.2">P0</text>
<text x="228.1" y="205.7">Date:</text>
<text x="237.4" y="205.7">Monday, October 26, 2020</text>
<text x="263.7" y="205.7">Sheet</text>
<text x="272.6" y="205.7">09</text>
<text x="277.9" y="205.7">of</text>
<text x="283.3" y="205.7">83</text>
</g>
<g font-size="1.6" fill="#000040">
<text x="122.6" y="35.9">ETDAC0_OUT2_P_4G</text>
<text x="142.6" y="35.9">P[14]</text>
<text x="122.4" y="37.7">ETDAC0_OUT2_M_4G</text>
<text x="142.6" y="37.7">P[14]</text>
<text x="7.5" y="89.3">P[8,14]</text>
<text x="14.6" y="89.3">SDR_RFFE1_DATA</text>
<text x="7.5" y="91">P[8,14]</text>
<text x="14.6" y="91">SDR_RFFE1_CLK</text>
</g>
<g font-size="1.6" fill="#004080">
<text x="70.3" y="39.8">VDD_AMP</text>
<text x="70.3" y="36.3">VDD_BAT</text>
<text x="90.9" y="41.6">USID_LSB</text>
<text x="93.3" y="38.1">DAC_N</text>
<text x="93.3" y="36.3">DAC_P</text>
<text x="219.6" y="41.6">VDD_AMP</text>
<text x="219.6" y="38.1">VDD_BAT</text>
<text x="242.6" y="39.8">DAC_N</text>
<text x="242.7" y="38.1">DAC_P</text>
<text x="70.3" y="43.4">VDD_AMP_SW</text>
<text x="70.3" y="46.9">VDD4</text>
<text x="95.1" y="45.2">GND</text>
<text x="219.6" y="45.2">VDD_AMP_SW</text>
<text x="240.3" y="43.4">USID_LSB</text>
<text x="244.5" y="46.9">GND</text>
<text x="70.3" y="50.5">VDD2</text>
<text x="70.3" y="48.7">VDD3</text>
<text x="90.9" y="48.7">AMP_OUT</text>
<text x="92.5" y="52.3">VPA_FB</text>
<text x="219.6" y="52.3">VDD2</text>
<text x="219.6" y="50.5">VDD3</text>
<text x="219.6" y="48.7">VDD4</text>
<text x="240.3" y="50.5">AMP_OUT</text>
<text x="70.3" y="54.1">GND_AMP</text>
<text x="70.3" y="59.4">VPH_SW</text>
<text x="70.3" y="57.6">VAUX_B</text>
<text x="89.9" y="55.8">VSW_BCK1</text>
<text x="89.9" y="57.6">VSW_BCK2</text>
<text x="89.9" y="59.4">VSW_BCK3</text>
<text x="219.6" y="55.8">GND_AMP</text>
<text x="219.6" y="59.4">VAUX_B</text>
<text x="239.2" y="57.6">VSW_BCK1</text>
<text x="239.2" y="59.4">VSW_BCK2</text>
<text x="241.9" y="54.1">VPA_FB</text>
<text x="70.3" y="64.7">GND_SW_B1</text>
<text x="70.3" y="62.9">GND_SW_B2</text>
<text x="86.9" y="64.7">APT_CAP_SW1</text>
<text x="86.9" y="62.9">APT_CAP_SW2</text>
<text x="219.6" y="61.2">VPH_SW</text>
<text x="219.6" y="64.7">GND_SW_B2</text>
<text x="236.3" y="64.7">APT_CAP_SW2</text>
<text x="239.2" y="61.2">VSW_BCK3</text>
<text x="70.3" y="71.8">SDATA</text>
<text x="70.3" y="68.3">VDD_1P8</text>
<text x="90.5" y="70.1">APT_CAP1</text>
<text x="90.5" y="68.3">APT_CAP2</text>
<text x="219.6" y="66.5">GND_SW_B1</text>
<text x="219.6" y="70.1">VDD_1P8</text>
<text x="236.3" y="66.5">APT_CAP_SW1</text>
<text x="239.8" y="71.8">APT_CAP1</text>
<text x="239.8" y="70.1">APT_CAP2</text>
<text x="70.3" y="73.6">SCLK</text>
<text x="70.3" y="77.2">GND</text>
<text x="94.7" y="75.4">TPP1</text>
<text x="94.7" y="73.6">TPP2</text>
<text x="219.6" y="73.6">SDATA</text>
<text x="219.6" y="75.4">SCLK</text>
<text x="244" y="77.2">TPP1</text>
<text x="244" y="75.4">TPP2</text>
<text x="70.3" y="80.7">GND_HC</text>
<text x="70.3" y="79">GND</text>
<text x="90" y="79">GND_SUB2</text>
<text x="90" y="80.7">GND_SUB1</text>
<text x="219.6" y="82.5">GND_HC</text>
<text x="219.6" y="79">GND</text>
<text x="219.6" y="80.7">GND</text>
<text x="239.4" y="80.7">GND_SUB2</text>
<text x="239.4" y="82.5">GND_SUB1</text>
<text x="57.8" y="111">VPH_PWR</text>
<text x="78.1" y="111">VSW_B_BCK</text>
<text x="57.8" y="114.5">VPH_SW_B</text>
<text x="57.8" y="118.1">GND_SW_B_BCK</text>
<text x="78.3" y="114.5">VSW_B_BST</text>
<text x="80.6" y="119.8">VREG4_S</text>
<text x="82.6" y="118.1">VREG4</text>
<text x="57.8" y="125.2">GND_SW_A_BCK</text>
<text x="57.8" y="121.6">VPH_SW_A</text>
<text x="80.6" y="123.4">VREG3_S</text>
<text x="82.6" y="121.6">VREG3</text>
<text x="57.8" y="128.7">VDD_1P8</text>
<text x="74.9" y="127">GND_SW_B_BST</text>
<text x="78.1" y="130.5">VSW_A_BCK</text>
<text x="57.8" y="135.8">USID_LSB</text>
<text x="57.8" y="137.6">Reserved_GND</text>
<text x="57.8" y="132.3">VIO</text>
<text x="78.3" y="134.1">VSW_A_BST</text>
<text x="82.6" y="137.6">VREG2</text>
<text x="57.8" y="141.2">SCLK</text>
<text x="57.8" y="143">SDATA</text>
<text x="57.8" y="139.4">GND_2</text>
<text x="80.6" y="139.4">VREG2_S</text>
<text x="80.6" y="143">VREG1_S</text>
<text x="82.6" y="141.2">VREG1</text>
<text x="57.8" y="148.3">NC1</text>
<text x="57.8" y="146.5">NC2</text>
<text x="74.9" y="146.5">GND_SW_A_BST</text>
<text x="80.3" y="148.3">GND_SUB</text>
<text x="82.7" y="150.1">GND_1</text>
</g>
<g font-size="1.3">
<text x="30.8" y="1.3">5</text>
<text x="88.9" y="1.3">4</text>
<text x="147" y="1.3">3</text>
<text x="205" y="1.3">2</text>
<text x="263.1" y="1.3">1</text>
<text x=".5" y="28.4">D</text>
<text x="292.6" y="28.4">D</text>
<text x=".5" y="79.5">C</text>
<text x="292.6" y="79.5">C</text>
<text x=".5" y="130.6">B</text>
<text x="292.6" y="130.6">B</text>
<text x=".5" y="181.7">A</text>
<text x="292.6" y="181.7">A</text>
<text x="30.8" y="207.4">5</text>
<text x="88.9" y="207.4">4</text>
<text x="147" y="207.4">3</text>
<text x="205" y="207.4">2</text>
<text x="263.1" y="207.4">1</text>
</g>
</svg>
